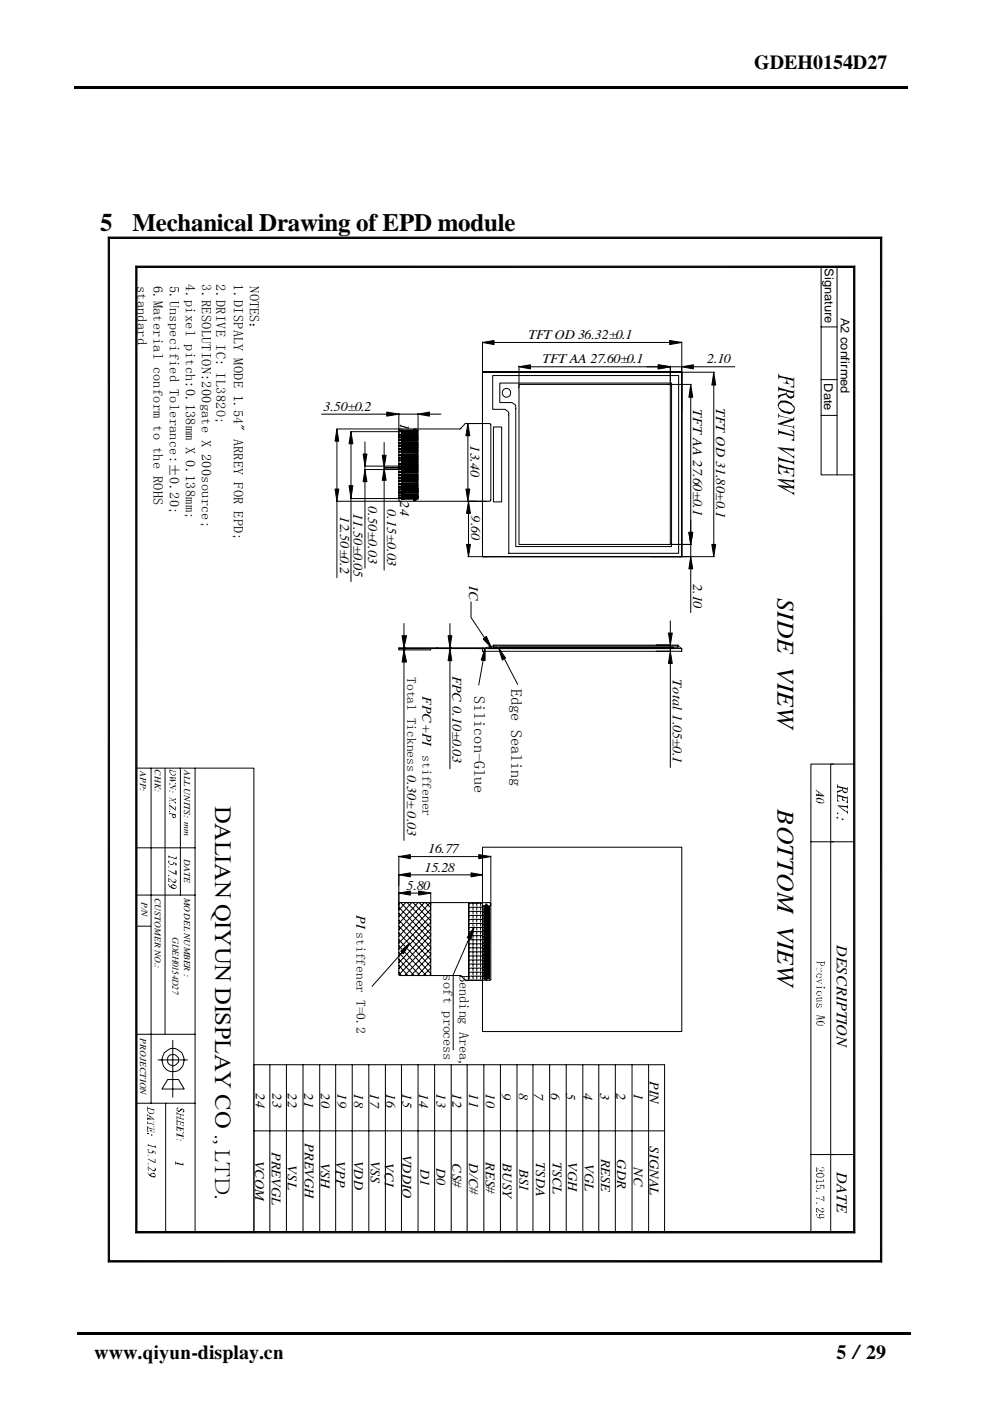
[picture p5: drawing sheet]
<svg xmlns="http://www.w3.org/2000/svg" width="210mm" height="297mm" viewBox="0 0 210 297" stroke-linecap="round" stroke-linejoin="round" font-family="sans-serif">
<path d="M23 50.4h164M28.8 56.6h152.5M186.9 50.3v217.3M23 267.4h164M28.8 261.3h152.5" fill="none" stroke="#000" stroke-width=".29"/>
<g fill="none" stroke="#000" stroke-width=".21">
<path d="M23 50.3h164l-.3 .3h-163.5zM23 50.3l.2 .3v216.7l-.2 .3zM28.8 56.4l.3 .3v204.4l-.3 .3zM28.8 56.4h152.5l-.2 .3h-152zM174.2 56.6h7v44.1h-7zM177.5 56.6v44.1M181.3 56.4v205l-.2-.3v-204.4zM187 50.3v217.3l-.3-.3v-216.7zM102.3 72.5v14.6M102.3 78.9h42.3v39.1h-42.3zM102.3 78.9h49.2M102.3 72.6l2.5-.4v.9z"/>
<path d="M104.5 79.6h39.4v37.7h-36v-29.4a1.28 1.28 0 0 0-.9-1.1h-2.5zM104.8 72.6h37.2M110.1 77.6v4.5M110.1 77.8l2.4-.5v.9zM112.5 77.8h27.1M139.6 77.3l2.6 .5-2.6 .4zM142 72.2l2.6 .4-2.6 .5zM142.2 77.6v4M142.2 77.8h2.4M144.6 72.5v14.6M144.6 77.8l2.5-.5v.9zM147.1 77.8h8.8"/>
<path d="M151.4 78.9l.4 2.7h-.8zM174.2 69.3h3.3M68.2 87.8h13.8M71.5 90.9h13.6M71.5 93.5v10.2M71.5 90.9l.4 2.6h-.8zM74.3 91.5h10.2M74.4 94.1v8.9M74.4 91.5l.4 2.6h-.8zM77 96.3h.8l-.4 2.5zM77.4 93.7v2.6M77.4 99.6l.4 2.5h-.8z"/>
<path d="M81.1 96.5h.8l-.4 2.6zM81.5 93.8v2.7M81.5 99.3l.4 2.5h-.8zM82 87.4l2.6 .4-2.6 .4zM84.5 98.8h-7.1v.8h7.1M84.6 91.4h.5l-.5 .1zM84.6 91.5l.5-.1v.1zM84.6 92.1h.5l-.5 .1zM84.6 92.2l.5-.1v.1zM84.6 92.7h.5l-.5 .1zM84.6 92.8l.5-.1v.1zM84.6 93.2h.5l-.5 .2z"/>
<path d="M84.6 93.4l.5-.2v.2zM84.6 93.8h.5l-.5 .3zM84.6 94.1l.5-.3v.3zM84.6 94.5h.5l-.5 .2zM84.6 94.7l.5-.2v.2zM84.6 95.1h.5l-.5 .1zM84.6 95.2l.5-.1v.1zM84.6 95.7h.5l-.5 .1zM84.6 95.8l.5-.1v.1zM84.6 96.4h.5l-.5 .1zM84.6 96.5l.5-.1v.1zM84.6 97h.5l-.5 .1z"/>
<path d="M84.6 97.1l.5-.1v.1zM84.6 97.5h.5l-.5 .2zM84.6 97.7l.5-.2v.2zM84.6 98.2h.5l-.5 .2zM84.6 98.4l.5-.2v.2zM84.6 98.8h.5l-.5 .2zM84.6 99l.5-.2v.2zM84.6 99.4h.5l-.5 .2zM84.6 99.6l.5-.2v.2zM84.6 100h.5l-.5 .1zM84.6 90.9h13l1.1-1.1h5.3l.1 .3v15.9l-.1 .3h-19.3l-.1-.2zM84.6 91.5h.5"/>
<path d="M84.6 91.4h.5M84.6 92.2h.5M84.6 92.1h.5M84.6 92.8h.5M84.6 92.7h.5M84.6 93.4h.5M84.6 93.2h.5M84.6 93.8h4.1M84.6 94.1h.5M84.6 94.7h.5M84.6 94.5h.5M84.6 95.2h.5"/>
<path d="M84.6 95.1h.5M84.6 95.8h.5M84.6 95.7h.5M84.6 96.5h.5M84.6 96.4h.5M84.6 97.1h.5M84.6 97h.5M84.6 97.7h.5M84.6 97.5h.5M84.6 98.4h.5M84.6 98.2h.5M84.6 99h.5"/>
<path d="M84.6 98.8h.5M84.6 99.6h.5M84.6 99.4h.5M84.6 100h.5M84.6 87.7v4.7M84.6 87.8h4.1M85 99.1h-3.5v.2h3.5M85.1 91.7h3.6M85.1 91.2h2.6M85.1 92.4h3.6M85.1 91.9h3.6M85.1 93h3.6"/>
<path d="M85.1 92.5h3.6M85.1 93.5h3.6M85.1 93.1h3.6M85.1 94.2h3.6M85.1 94.8h3.6M85.1 94.4h3.6M85.1 95.4h3.6M85.1 95h3.6M85.1 96h3.6M85.1 95.5h3.6M85.1 96.7h3.6M85.1 96.3h3.6"/>
<path d="M85.1 97.3h3.6M85.1 96.8h3.6M85.1 97.8h3.6M85.1 97.4h3.6M85.1 98.5h3.6M85.1 98.1h3.6M85.1 99.1h3.6M85.1 98.7h3.6M85.1 99.7h3.6M85.1 99.3h3.6M85.1 99.8h3.6M85.1 91.9h3.6l-3.6 .5z"/>
<path d="M85.1 92.4l3.6-.5v.5zM85.1 92.5h3.6l-3.6 .5zM85.1 93l3.6-.5v.5zM85.1 93.1h3.6l-3.6 .4zM85.1 93.5l3.6-.4v.4zM85.1 93.8h3.6l-3.6 .4zM85.1 94.2l3.6-.4v.4zM85.1 94.4h3.6l-3.6 .4zM85.1 94.8l3.6-.4v.4zM85.1 95h3.6l-3.6 .4zM85.1 95.4l3.6-.4v.4zM85.1 95.5h3.6l-3.6 .5z"/>
<path d="M85.1 96l3.6-.5v.5zM85.1 96.3h3.6l-3.6 .4zM85.1 96.7l3.6-.4v.4zM85.1 96.8h3.6l-3.6 .5zM85.1 97.3l3.6-.5v.5zM85.1 97.4h3.6l-3.6 .4zM85.1 97.8l3.6-.4v.4zM85.1 98.1h3.6l-3.6 .4zM85.1 98.5l3.6-.4v.4zM85.1 98.7h3.6l-3.6 .4zM85.1 99.1l3.6-.4v.4zM85.1 99.3h3.6l-3.6 .4z"/>
<path d="M85.1 99.7l3.6-.4v.4zM85.1 99.8h3.6l-3.6 .5zM85.1 91.2h2.6l-2.6 .5zM85.1 91.7l2.6-.5v.5zM87.7 90.9h.5l-.5 .8zM88.2 90.9v.8h-.5zM88.2 91.2h.5l-.5 .5zM88.2 91.7l.5-.5v.5zM88.7 87.8l2.4-.4v.8zM88.7 87.7v3.5M91.1 87.8h2.4M99.1 89.8h2.2"/>
<path d="M99.2 89.8l.4 2.6h-.8zM99.2 92.4v11.3M104.7 90.5h1.7v15.9h-1.7zM106 81.2h36.4v34.7h-33v-29.8l-.1-.3-.7-.4h-2.6zM110.1 81.5h32.1v33.9h-32.1zM141.8 81.5h4.8M146.5 84.2v28.7M146.5 81.5l.4 2.7h-.8zM151.4 81.6v33.8M174.2 80.5h3.3M174.2 88.1h3.3M71.1 103.7h.8l-.4 2.6z"/>
<path d="M74 103h.8l-.4 2.7zM74.3 105.7h10.2M74.4 105.7v17.6M77.4 102.1v18.4M81.5 101.8v19.1M84.6 100.1l.5-.1v.1zM84.6 100.7h.5l-.5 .1zM84.6 100.8l.5-.1v.1zM84.6 101.3h.5l-.5 .1zM84.6 101.4l.5-.1v.1zM84.6 101.8h.5l-.5 .2zM84.6 102l.5-.2v.2z"/>
<path d="M84.6 102.6h.5l-.5 .1zM84.6 102.7l.5-.1v.1zM84.6 103.1h.5l-.5 .2zM84.6 103.3l.5-.2v.2zM84.6 103.7h.5l-.5 .1zM84.6 103.8l.5-.1v.1zM84.6 104.3h.5l-.5 .3zM84.6 104.6l.5-.3v.3zM84.6 105h.5l-.5 .1zM84.6 105.1l.5-.1v.1zM84.6 105.6h.5l-.5 .1zM84.6 105.7l.5-.1v.1z"/>
<path d="M84.6 100.1h.5M84.6 100.8h.5M84.6 100.7h.5M84.6 101.4h.5M84.6 101.3h.5M84.6 102h.5M84.6 101.8h.5M84.6 102.7h.5M84.6 102.6h.5M84.6 103.3h.5M84.6 103.1h.5M84.6 103.8h.5"/>
<path d="M84.6 103.7h.5M84.6 104.3h.5M84.6 105.1h.5M84.6 105h.5M84.6 105.7h.5M84.6 105.6h.5M85.1 100.3h3.6M85.1 101h3.6M85.1 100.5h3.6M85.1 101.5h3.6M85.1 101.1h3.6M85.1 102.1h3.6"/>
<path d="M85.1 101.7h3.6M85.1 102.8h3.6M85.1 102.4h3.6M85.1 103.4h3.6M85.1 103h3.6M85.1 103.6h3.6v.4h-3.6M85.1 104.1h3.6v.5h-4.1M85.1 104.8h3.6v.5h-3.6M85.1 105.4h3.6v.4M85.1 106.3h-13.6v16.2M85.1 100.3l3.6-.5v.5zM85.1 100.5h3.6l-3.6 .5z"/>
<path d="M85.1 101l3.6-.5v.5zM85.1 101.1h3.6l-3.6 .4zM85.1 101.5l3.6-.4v.4zM85.1 101.7h3.6l-3.6 .4zM85.1 102.1l3.6-.4v.4zM85.1 102.4h3.6l-3.6 .4zM85.1 102.8l3.6-.4v.4zM85.1 103h3.6l-3.6 .4zM85.1 103.4l3.6-.4v.4zM85.1 103.6h3.6l-3.6 .4zM85.1 104l3.6-.4v.4zM85.1 104.1h3.6l-3.6 .5z"/>
<path d="M85.1 104.6l3.6-.5v.5zM85.1 104.8h3.6l-3.6 .5zM85.1 105.3l3.6-.5v.5zM85.1 105.4h2.6l-2.6 .4zM85.1 105.8l2.6-.4v.4zM87.7 105.4h.5l-.5 .7zM88.2 105.4v.7h-.5zM88.2 105.4h.5l-.5 .4zM88.7 105.4v.4h-.5zM98.8 103.7h.8l-.4 2.6zM99 115.4h.8l-.4 2.6zM99.2 118h4.4"/>
<path d="M99.4 106.3l.4 2.5h-.8zM99.4 108.8v6.6M103 106.3h-3.9M138.1 118h13.4M141.8 115.4h4.8M146.1 112.9h.8l-.4 2.5zM146.5 115.4v2.6M146.5 118l.4 2.6h-.8zM151 115.4h.8l-.4 2.6zM84.6 137.5h6.8v.3h-6.8zM85.3 134.8h.9l-.5 2.6zM85.7 137.4v.4h.1"/>
<path d="M85.7 132.2v2.6M85.7 137.8l.5 2.6h-.9zM92.7 137.4v.1M95 134.8h.8l-.4 2.6zM95.4 132.2v2.6M95.4 137.4v.1M95.4 137.5l.4 2.6h-.8zM99.9 127.6v3.3l2.9 4.3M102.3 137.5l2.4-.6h39.1l.8 .6v.6h-42.3zM102.5 137.5v-.1h-17.9v.1h60M102.5 139.9l-1 5.3M102.5 135.5l.7-.6 1 2.5z"/>
<path d="M102.9 137.4v2.7l-.8-.2zM103.7 137.2h1.8v.3h-1.8zM104.7 136.8h39.1v.4h-39.1zM105.7 137.4l1.5 2.1-.7 .4zM106 137.2v.3M107 139.7l2.8 5.4M141.8 134.2h.8l-.4 2.6zM142.2 131.6v2.6M142.2 136.8v1.3M142.2 138.1l.4 2.6h-.8zM142.7 137.2v.3M146.5 120.6v9.3"/>
<path d="M85.7 140.4v37.8M95.4 140.1v22.9M142.2 140.7v22M28.9 162.9h25v98.4h-25zM28.9 179.8h12.5M32 162.9v71M35 162.9v56.4M38.3 162.9v26.9M41.4 162.9v98.4M102.3 179.6h42.3v39.1h-42.3zM172 178.5h9.2M176.9 162h-4.9v99.3"/>
<path d="M181.2 162h-5v99.3M28.9 189.8h12.5M28.9 196.4h3.1M84.6 189.4l2.4-.5v.9zM84.6 181.6l2.4-.4v.9zM84.6 185.5l2.4-.4v.8zM84.6 181.5v25.2l.1 .1h13l1 1h5.3l.1-.1v-26.2M84.6 192.4l6.8 7M84.6 193.6l6.8 7.2M84.6 195.1l6.8 7.2M84.6 196.4l6.8 7.1M84.6 197.8l6.8 7.2"/>
<path d="M84.6 199.2l6.8 7.2M84.7 191.4l-.1 .3zM84.7 191.4h19.1l.3 .3M85 191.4l6.4 6.7M86.1 191.4l-1.5 1.5M86.4 191.4l5 5.3M87 189.4h1.8M87 181.6h14.5M87 185.5h12.9M87.3 191.4l-2.7 3M87.6 191.4l3.8 3.8M88.7 191.4l-4.1 4.4"/>
<path d="M88.8 188.9l2.6 .5-2.6 .4zM88.9 191.4l2.5 2.5M90 191.4l-5.4 5.7M90.3 191.4l1.1 1.1M91.2 191.4l-6.6 7.1M91.4 192.8l-6.8 7.2M91.4 194.2l-6.8 7M91.4 195.5l-6.8 7.2M91.4 196.9l-6.8 7.2M91.4 198.2l-6.8 7.2M91.4 199.7l-6.8 7M91.4 189.2v17.6"/>
<path d="M99.4 191.4v16.4M99.9 185.1l2.4 .4-2.4 .4zM100.2 198.4h-.7v.6l-3.4 7.7v15.9M100.2 191.5h-.7v.6M100.2 192.4h-.7v.5M100.2 193.2h-.7v.6M100.2 194.1h-.7v.6M100.2 194.9h-.7v.6M100.2 195.8h-.7v.6M100.2 196.7h-.7v.5M100.2 197.5h-.7v.6M100.2 199.2h-.7v.6"/>
<path d="M100.6 196.5l-.7 2.6-.8-.3zM101 191.5h-.7v.6M101 192.4h-.7v.5M101 193.2h-.7v.6M101 194.1h-.7v.6M101 194.9h-.7v.6M101 195.8h-.7v.6M101 196.7h-.7v.5M101 197.5h-.7v.6M101 198.4h-.7v.6M101 199.2h-.7v.6M101.5 181.2l2.6 .4-2.6 .5z"/>
<path d="M101.8 191.5h-.7v.6M101.8 192.4h-.7v.5M101.8 193.2h-.7v.6M101.8 194.1h-.7v.6M101.8 194.9h-.7v.6M101.8 195.8h-.7v.6M101.8 196.7h-.7v.5M101.8 197.5h-.7v.6M101.8 198.4h-.7v.6M101.8 199.2h-.7v.6M102.3 191.5h-.4v.6M102.3 192.4h-.4v.5"/>
<path d="M102.3 193.2h-.4v.6M102.3 194.1h-.4v.6M102.3 194.9h-.4v.6M102.3 195.8h-.4v.6M102.3 196.7h-.4v.5M102.3 197.5h-.4v.6M102.3 198.4h-.4v.6M102.3 199.2h-.4v.6M102.3 185.4v2.2M102.6 192.2h1.2v.2h-1.2zM102.6 192.5h1.2zM102.6 192.7h1.2v.1h-1.2z"/>
<path d="M102.6 192.8h1.2v.1h-1.2zM102.6 193.1h1.2zM102.6 193.2h1.2v.2h-1.2zM102.6 193.4h1.2v.1h-1.2zM102.6 193.5h1.2v.1h-1.2zM102.6 193.8h1.2zM102.6 193.9h1.2v.2h-1.2zM102.6 194.1h1.2v.1h-1.2zM102.6 194.4h1.2zM102.6 194.5h1.2v.2h-1.2zM102.6 194.7h1.2v.1h-1.2zM102.6 194.8h1.2v.1h-1.2z"/>
<path d="M102.6 195.1h1.2zM102.6 195.2h1.2v.2h-1.2zM102.6 195.4h1.2v.1h-1.2zM102.6 195.7h1.2zM102.6 195.8h1.2v.1h-1.2zM102.6 195.9h1.2v.2h-1.2zM102.6 196.1h1.2v.1h-1.2zM102.6 196.4h1.2zM102.6 196.5h1.2v.2h-1.2zM102.6 196.7h1.2v.1h-1.2zM102.6 196.9h1.2zM102.6 197.1h1.2v.1h-1.2z"/>
<path d="M102.6 197.2h1.2v.2h-1.2zM102.6 197.4h1.2v.1h-1.2zM102.6 197.7h1.2zM102.6 197.8h1.2v.1h-1.2zM102.6 197.9h1.2v.2h-1.2zM102.6 198.2h1.2zM102.6 198.4h1.2v.1h-1.2zM102.6 198.5h1.2v.2h-1.2zM102.6 198.7h1.2v.1h-1.2zM102.6 199h1.2zM102.6 199.1h1.2v.1h-1.2zM102.6 199.2h1.2v.2h-1.2z"/>
<path d="M102.6 199.5h1.2zM102.6 199.7h1.2v.1h-1.2zM102.6 199.8h1.2v.2h-1.2zM102.6 200h1.2v.1h-1.2zM102.6 192.1h.4M103 191.7h.3v.4h.5v.1h-1.2v-.1h.4zM28.9 219.3h12.5M84.6 200.5l5.8 6.3M84.6 202l4.5 4.8M84.6 203.4l3.2 3.4M84.6 204.7l1.9 2.1M84.6 206.1l.5 .7"/>
<path d="M85 201.7l1.9-1.7-1.4 2.3zM85.3 202l-6.4 7.1M91.4 201.1l-5.6 5.7M91.4 202.4l-4.2 4.4M91.4 203.8l-2.9 3M91.4 205.3l-1.6 1.5M91.4 206.5l-.3 .3M100.2 200.1h-.7v.6M100.2 200.9h-.7v.6M100.2 201.8h-.7v.6M100.2 202.7h-.7v.5M100.2 203.5h-.7v.6"/>
<path d="M100.2 204.4h-.7v.6M100.2 205.3h-.7v.5M100.2 206.1h-.7v.6M100.2 207h-.7v.5M101 200.1h-.7v.6M101 200.9h-.7v.6M101 201.8h-.7v.6M101 202.7h-.7v.5M101 203.5h-.7v.6M101 204.4h-.7v.6M101 205.3h-.7v.5M101 206.1h-.7v.6"/>
<path d="M101 207h-.7v.5M101.8 200.1h-.7v.6M101.8 200.9h-.7v.6M101.8 201.8h-.7v.6M101.8 202.7h-.7v.5M101.8 203.5h-.7v.6M101.8 204.4h-.7v.6M101.8 205.3h-.7v.5M101.8 206.1h-.7v.6M101.8 207h-.7v.5M102.3 200.1h-.4v.6M102.3 200.9h-.4v.6"/>
<path d="M102.3 201.8h-.4v.6M102.3 202.7h-.4v.5M102.3 203.5h-.4v.6M102.3 204.4h-.4v.6M102.3 205.3h-.4v.5M102.3 206.1h-.4v.6M102.3 207h-.4v.5M102.6 200.2h1.2zM102.6 200.4h1.2v.1h-1.2zM102.6 200.5h1.2v.2h-1.2zM102.6 200.8h1.2zM102.6 200.9h1.2v.2h-1.2z"/>
<path d="M102.6 201.1h1.2v.1h-1.2zM102.6 201.2h1.2v.2h-1.2zM102.6 201.5h1.2v.2h-1.2zM102.6 201.7h1.2v.1h-1.2zM102.6 201.8h1.2v.2h-1.2zM102.6 202.1h1.2zM102.6 202.3h1.2v.1h-1.2zM102.6 202.4h1.2v.1h-1.2zM102.6 202.5h1.2v.2h-1.2zM102.6 202.8h1.2v.2h-1.2zM102.6 203h1.2v.1h-1.2zM102.6 203.1h1.2v.1h-1.2z"/>
<path d="M102.6 203.4h1.2zM102.6 203.5h1.2v.2h-1.2zM102.6 203.7h1.2v.1h-1.2zM102.6 203.8h1.2v.2h-1.2zM102.6 204.1h1.2v.1h-1.2zM102.6 204.2h1.2v.2h-1.2zM102.6 204.4h1.2v.1h-1.2zM102.6 204.7h1.2zM102.6 204.8h1.2v.2h-1.2zM102.6 205h1.2v.1h-1.2zM102.6 205.1h1.2v.2h-1.2zM102.6 205.4h1.2v.1h-1.2z"/>
<path d="M102.6 205.5h1.2v.2h-1.2zM102.6 205.7h1.2v.1h-1.2zM102.6 206h1.2zM102.6 206.1h1.2v.2h-1.2zM102.6 206.3h1.2v.1h-1.2zM102.6 206.4h1.2v.1h-1.2zM102.6 206.7h1.2v.1h-1.2zM102.6 206.8h1.2v.2h-1.2zM102.6 207h1.2v.1h-1.2zM102.6 207.3h1.2zM102.6 207.4h1.2v.1h-.5v.3h-.3v-.3h-.4zM102.6 207.5h.4"/>
<path d="M28.9 233.9h12.5M33.5 224.7h6.3M34.9 223.2a3 3 0 0 1 2.3-.9 2.5 2.5 0 0 1 1.8 2.9 2.5 2.5 0 0 1-2.8 2 2.55 2.55 0 0 1-1.3-4zM35.1 233.9v27.4M35.6 228.9h2.3l1.2 2h-4.8zM36 223.7a1.34 1.34 0 0 1 1.9 .6v.9l-.3 .3a1.19 1.19 0 0 1-1.6 .2l-.4-.5v-.9zM36.6 220.6v12M53.9 239.8h87.1M57.2 225.7v35.6M60.8 225.7v35.6M64.3 225.7v35.6M67.8 225.7v35.6"/>
<path d="M71.2 225.7v35.6M74.7 225.7v35.6M78.2 225.7v35.6M81.7 225.7v35.6M85.1 225.7v35.6M88.7 225.7v35.6M92.2 225.7v35.6M95.7 225.7v35.6M99.1 225.7v35.6M102.6 225.7v35.6M106.1 225.7v35.6M109.7 225.7v35.6"/>
<path d="M113 225.7v35.6M116.6 225.7v35.6M120.1 225.7v35.6M123.6 225.7v35.6M127 225.7v35.6M130.5 225.7v35.6M134.1 225.7v35.6M137.6 225.7v35.6M181.2 244.8h-9.2M23.2 267.3h163.5l.3 .3h-164zM29.1 261.1h152l.2 .3h-152.5zM53.9 261.3v-35.6h87.1v35.6"/>
<circle cx="107.4" cy="83.3" r=".92"/>
</g>
<path d="M23.1 50.3v217.3M28.9 56.4v205M181.2 56.4v205" fill="none" stroke="#000" stroke-width=".27"/>
<g fill="#000">
<path d="M102.3 72.6l2.5-.4v.9zM110.1 77.8l2.4-.5v.9zM139.6 77.3l2.6 .5-2.6 .4zM142 72.2l2.6 .4-2.6 .5zM144.6 77.8l2.5-.5v.9zM71.5 90.9l.4 2.6h-.8zM74.4 91.5l.4 2.6h-.8zM77 96.3h.8l-.4 2.5zM81.1 96.5h.8l-.4 2.6zM82 87.4l2.6 .4-2.6 .4zM84.6 91.4h.5l-.5 .1zM84.6 91.5l.5-.1v.1z"/>
<path d="M84.6 92.1h.5l-.5 .1zM84.6 92.2l.5-.1v.1zM84.6 92.7h.5l-.5 .1zM84.6 92.8l.5-.1v.1zM84.6 93.2h.5l-.5 .2zM84.6 93.4l.5-.2v.2zM84.6 93.8h.5l-.5 .3zM84.6 94.1l.5-.3v.3zM84.6 94.5h.5l-.5 .2zM84.6 94.7l.5-.2v.2zM84.6 95.1h.5l-.5 .1zM84.6 95.2l.5-.1v.1z"/>
<path d="M84.6 95.7h.5l-.5 .1zM84.6 95.8l.5-.1v.1zM84.6 96.4h.5l-.5 .1zM84.6 96.5l.5-.1v.1zM84.6 97h.5l-.5 .1zM84.6 97.1l.5-.1v.1zM84.6 97.5h.5l-.5 .2zM84.6 97.7l.5-.2v.2zM84.6 98.2h.5l-.5 .2zM84.6 98.4l.5-.2v.2zM84.6 98.8h.5l-.5 .2zM84.6 99l.5-.2v.2z"/>
<path d="M84.6 99.4h.5l-.5 .2zM84.6 99.6l.5-.2v.2zM84.6 100h.5l-.5 .1zM84.6 100.1l.5-.1v.1zM87.7 90.9h.5l-.5 .8zM88.2 90.9v.8h-.5zM88.2 91.2h.5l-.5 .5zM88.2 91.7l.5-.5v.5zM88.7 87.8l2.4-.4v.8zM99.2 89.8l.4 2.6h-.8zM146.5 81.5l.4 2.7h-.8zM151.4 78.9l.4 2.7h-.8z"/>
<path d="M71.1 103.7h.8l-.4 2.6zM74 103h.8l-.4 2.7zM77.4 99.6l.4 2.5h-.8zM81.5 99.3l.4 2.5h-.8zM84.6 100.7h.5l-.5 .1zM84.6 100.8l.5-.1v.1zM84.6 101.3h.5l-.5 .1zM84.6 101.4l.5-.1v.1zM84.6 101.8h.5l-.5 .2zM84.6 102l.5-.2v.2zM84.6 102.6h.5l-.5 .1zM84.6 102.7l.5-.1v.1z"/>
<path d="M84.6 103.1h.5l-.5 .2zM84.6 103.3l.5-.2v.2zM84.6 103.7h.5l-.5 .1zM84.6 103.8l.5-.1v.1zM84.6 104.3h.5l-.5 .3zM84.6 104.6l.5-.3v.3zM84.6 105h.5l-.5 .1zM84.6 105.1l.5-.1v.1zM84.6 105.6h.5l-.5 .1zM84.6 105.7l.5-.1v.1zM87.7 105.4h.5l-.5 .7zM88.2 105.4v.7h-.5z"/>
<path d="M88.2 105.4h.5l-.5 .4zM88.7 105.4v.4h-.5zM98.8 103.7h.8l-.4 2.6zM99.4 106.3l.4 2.5h-.8zM99 115.4h.8l-.4 2.6zM146.1 112.9h.8l-.4 2.5zM151 115.4h.8l-.4 2.6zM85.3 134.8h.9l-.5 2.6zM95 134.8h.8l-.4 2.6zM102.9 137.4v2.7l-.8-.2zM102.5 135.5l.7-.6 1 2.5zM105.7 137.4l1.5 2.1-.7 .4z"/>
<path d="M141.8 134.2h.8l-.4 2.6zM146.5 118l.4 2.6h-.8zM85.7 137.8l.5 2.6h-.9zM95.4 137.5l.4 2.6h-.8zM142.2 138.1l.4 2.6h-.8zM36.5 172.9l.1-.2v.5zM36 170.6l1.2 1 .1 .3-1.3-1zM36.4 187.6v.5l-.2-.2zM35.7 184.5l1.5 .7 .1 .3-1.6-.9zM84.6 189.4l2.4-.5v.9zM84.6 181.6l2.4-.4v.9zM84.6 185.5l2.4-.4v.8z"/>
<path d="M88.8 188.9l2.6 .5-2.6 .4zM100.6 196.5l-.7 2.6-.8-.3zM99.9 185.1l2.4 .4-2.4 .4zM101.5 181.2l2.6 .4-2.6 .5zM85 201.7l1.9-1.7-1.4 2.3zM174.3 213.1v.5h-.3zM32.7 238.6v.5l-.3-.2h.3zM37.6 234.9v.3l-.1-.1zM31.9 248.9l.1-.1v.4zM32.8 242.9h.2zM31.4 245.6l1.4 .8 .2 .2-1.6-.8zM32.7 247.5l.3 .2-.2 .1z"/>
<path d="M37.5 241.5h.2l-.1 .1zM38.8 246.6v.2zM38.5 241.4h.4v-.2v.3z"/>
<path d="M165.1 83.8l1.6-.4 .1-.5v.7a2.44 2.44 0 0 0-1.7 .9z" fill-rule="evenodd"/>
<path d="M166.2 81.1l.2 .1 .3-.1 .3-.7 .1 .8 .4 .1v.2l-1.3-.3z" fill-rule="evenodd"/>
<path d="M165.1 87.7h.1l.2 .4 .4 .1 2.4 .6-2.8-.6-.2 .4-.1-.1z" fill-rule="evenodd"/>
<path d="M165.1 79.2h.1l.2 .4 .4 .2 2.4 .6 .1-.2v1.1v-.5l-1.3-.4-.2 .4v-.4l-1-.3h-.6v.3h-.1z" fill-rule="evenodd"/>
<path d="M165.1 81.9l.7 .4 2 .6h.5v.6v-.1l-1.3-.3-.2 .1v.7v-1l-1.4-.3-.2 .5-.1-.2z" fill-rule="evenodd"/>
<path d="M165.1 90.9h.1v.5l3.1 .8v.3l-2.9-.7-.2 .4h-.1z" fill-rule="evenodd"/>
<path d="M165.2 98.4l1.5 .6 1.6 .3v.8v-.4l-1.3-.3-.2 .3v-.3l-1.4-.4-.2 .3z" fill-rule="evenodd"/>
<path d="M168.5 79.9v2.3l-.8-.1v-.2h.5l.1-.3v-1.4z" fill-rule="evenodd"/>
<path d="M166.8 83.2a.91 .91 0 0 0 1.4 .7l.3-1.3v1.5l-.6 .4a1.1 1.1 0 0 1-1.1-.6z" fill-rule="evenodd"/>
<path d="M165.2 85.9v.5a2.92 2.92 0 0 0 3 .8l.3-.5v.5l-.4 .5-.6 .1a2.82 2.82 0 0 1-2.4-1.4z" fill-rule="evenodd"/>
<path d="M164.9 89.8l3.3-1 .3-.6v.9l-2.7 .9z" fill-rule="evenodd"/>
<path d="M164.9 89.8l3.3 .7 .3-.4v1l-.3-.4-3.3-.7z" fill-rule="evenodd"/>
<path d="M167.7 91.1l.8 .3v2.1l-.2-1.4a.99 .99 0 0 0-.6-.9z" fill-rule="evenodd"/>
<path d="M167.7 93.2l.5-.1 .1-.3 .2 .7z" fill-rule="evenodd"/>
<path d="M164.9 94.8l3.4 .3 .2-.4v1.3l-.3-.5-2.3-.3z" fill-rule="evenodd"/>
<path d="M164.9 94.8l1 .4 2.2 1.5h.2l.2-.3v1l-.8-.9-2.8-1.5z" fill-rule="evenodd"/>
<path d="M165.1 96.7l.3 .4 2.4 .7h.5l.2-.3v1.2l-.3-.5-2.8-.7-.2 .5h-.1z" fill-rule="evenodd"/>
<path d="M165.2 85.4l.4-.5a2.37 2.37 0 0 1 3 1.9l-.1 .4a1.89 1.89 0 0 0-1.9-1.8h-1l-.4 .4-.1 .6-.2-.5z" fill-rule="evenodd"/>
<path d="M165.1 98.2h.1v.5a1.98 1.98 0 0 0 .8 2l-.9-.3z" fill-rule="evenodd"/>
<path d="M166.2 100h.5l.3-.6 .1 .7 .4 .2v.1l-1.3-.3z" fill-rule="evenodd"/>
<path d="M164.9 101.5l3.2 1.6h-.4l-2.8-1.4z" fill-rule="evenodd"/>
<path d="M168.5 99v2.1l-.8-.3h.4l.2-.3v-1.2z" fill-rule="evenodd"/>
<path d="M164.9 102.8l1.1 .5 1.7 1 .4 .1 .4-.1v.8l-.7-.7-2.9-1.4z" fill-rule="evenodd"/>
<path d="M164.9 102.8l3.2 .3 .4-.4v1.3l-.2-.4-1.7-.2z" fill-rule="evenodd"/>
<path d="M164.9 101.5l2.9 .3 .7-.3v1.1l-.2-.3-.5-.2-1.8-.1z" fill-rule="evenodd"/>
<path d="M36 170.2l.1 .2h-.1z" fill-rule="evenodd"/>
<path d="M36 170.6v.8l.2 .3-.2-.1z" fill-rule="evenodd"/>
<path d="M36 168.9l.6 .7-.5-.4-.1 .1z" fill-rule="evenodd"/>
<path d="M36 164.7l1.2 .7-1.2-.5z" fill-rule="evenodd"/>
<path d="M36 166h.1v.3l1.1 .3-1-.3-.2 .1z" fill-rule="evenodd"/>
<path d="M36 172.2l.2 .3 .8 .1 .2 .1v-.1v.4v-.1l-.6-.2v.5v-.5l-.4-.1h-.2v.1z" fill-rule="evenodd"/>
<path d="M36 163.1h.1v.7l.1 .2a.65 .65 0 0 0 1 .1l.1-.2-.1 .5-1-.1-.2-.6z" fill-rule="evenodd"/>
<path d="M36.1 163.1v.2l.9 .3h.3v-.2v.7v-.4l-1.1-.3-.1 .2z" fill-rule="evenodd"/>
<path d="M36 165.3l1 .7h.3v.3l-1.3-.9z" fill-rule="evenodd"/>
<path d="M36 165.3l1 .1h.3v-.1v.6v-.3h-.9z" fill-rule="evenodd"/>
<path d="M36 164.7l1 .2h.3v-.2v.6l-.3-.3h-.6z" fill-rule="evenodd"/>
<path d="M36 167l1.2-.4 .1-.3v.4z" fill-rule="evenodd"/>
<path d="M36 167h.4l.6 .3h.3v-.2v.5l-.3-.3z" fill-rule="evenodd"/>
<path d="M36.6 169.7l.7 .3v.4z" fill-rule="evenodd"/>
<path d="M36 169.6v.1h.2l1.1-.4v.4v-.1l-1.1 .1-.2 .3z" fill-rule="evenodd"/>
<path d="M37 170.9l.3 .1v.9z" fill-rule="evenodd"/>
<path d="M36.6 172.9v.3l.4 .1 .2-.7h.1v.7l-.5 .2z" fill-rule="evenodd"/>
<path d="M173.1 167.3l.2 .4 1.5 1v.2l-1.1-.9-.1 .4v-.4l-.3-.3h-.2v.2z" fill-rule="evenodd"/>
<path d="M173.1 168.1l.1 .3h.4l.1-.4v.4l.7 .2 .4 .3-1.5-.2h-.2v.2z" fill-rule="evenodd"/>
<path d="M173.1 169.3a1.28 1.28 0 0 1 1.7 .6l-.2-.3-.6-.2h-.8l-.1 .3z" fill-rule="evenodd"/>
<path d="M173.1 169.6v.1l.5 .3 .6 .2h.4l.2-.3v.3l-.2 .1a1.66 1.66 0 0 1-1.5-.4z" fill-rule="evenodd"/>
<path d="M177.5 172.3h.3v.3h-.3z" fill-rule="evenodd"/>
<path d="M177.5 168.3h.2v1.3l.5 .4-.7-.1z" fill-rule="evenodd"/>
<path d="M177.5 167.7l1.1-.3v-.3v.5l-.9 .4v.1h-.2z" fill-rule="evenodd"/>
<path d="M178.8 169.2l.4 .7-.8-.3h.2z" fill-rule="evenodd"/>
<path d="M177.5 166.3l.4 .4 1.7 .4 .1-.1v.6v-.2l-.9-.3v.8l-.2-.8-.8-.2-.3 .2z" fill-rule="evenodd"/>
<path d="M177.7 168.4v.2l2 .4v.6v-.3l-.9-.1-.2 .1v-.3l-.7-.1h-.2v.1z" fill-rule="evenodd"/>
<path d="M178.8 167.3l.1 .4 .7 .2 .1-1h.1l-.1 1.1-.7 .1-.2-.2z" fill-rule="evenodd"/>
<path d="M179.7 168.9h.1v1.4l-.5-.1h.3z" fill-rule="evenodd"/>
<path d="M177.5 170.7l2.2 .2v-.3l.1 .1v.7l-.2-.2-1.5-.2z" fill-rule="evenodd"/>
<path d="M177.5 170.7l1.8 1.2 .3 .1 .2-.1v.7l-.2-.4-.4-.2z" fill-rule="evenodd"/>
<path d="M35.7 182.5h.3l-.2 .4h-.1z" fill-rule="evenodd"/>
<path d="M35.8 183.6l.2 .2-.3 .1z" fill-rule="evenodd"/>
<path d="M35.7 185.5l.3 .1-.2 .2h-.1z" fill-rule="evenodd"/>
<path d="M35.7 186.1l.1 .7 .3 .3-.4-.2z" fill-rule="evenodd"/>
<path d="M37 186.3l.3 .3z" fill-rule="evenodd"/>
<path d="M35.7 181.3a2.24 2.24 0 0 0 1.6 .6v-.1l.2 .4-1.4-.4-.4 .1z" fill-rule="evenodd"/>
<path d="M35.7 182.9l.4 .3h.5l.2-.4 .7 .3v.4h-.3l-.2-.6-.4 .4h-.5z" fill-rule="evenodd"/>
<path d="M37 184.5l.5 .1v.9h-.2l-.1-.3z" fill-rule="evenodd"/>
<path d="M35.7 186.1l.9 .8h.6l.1-.4 .2 .3-.3 .4h-.3l-1.1-.8z" fill-rule="evenodd"/>
<path d="M36.4 187.6a.72 .72 0 0 1 1.1 .3l-.2 .2-.1-.3-.6-.2-.2 .3z" fill-rule="evenodd"/>
<path d="M35.7 187.3l.3 .5 .4 .3v-.5v.5l.6 .3 .5-.5-.2 .5a1.24 1.24 0 0 1-1.5-.6z" fill-rule="evenodd"/>
<path d="M173.2 212.1h.1v.3h-.1z" fill-rule="evenodd"/>
<path d="M173.2 206.7v.3l.3 .3h-.3l-.1-.3z" fill-rule="evenodd"/>
<path d="M173.1 212.8l.4-.1-.3 .6v-.5z" fill-rule="evenodd"/>
<path d="M174 205.4l.3 .4z" fill-rule="evenodd"/>
<path d="M174.3 205.7v.4h-.1l-.2-.1h.3z" fill-rule="evenodd"/>
<path d="M173.7 206.4h.3l.3 .4z" fill-rule="evenodd"/>
<path d="M173.5 206.4h.2v.9l.5-.2 .1-.4-.1 .6-.5 .1v-.9h-.2l-.3 .5v-.3z" fill-rule="evenodd"/>
<path d="M173.1 208.1l1.1 .3 .1-.1v.4l-.1-.3z" fill-rule="evenodd"/>
<path d="M173.1 208.1l1.2-.4v-.2v.5l-.1-.2z" fill-rule="evenodd"/>
<path d="M173.2 210.4l.1 .6h.9l.1-.3v.1l-.4 .3h-.4l-.4-.4z" fill-rule="evenodd"/>
<path d="M173.3 210.3l.7-.2 .3 .7a.55 .55 0 0 0-.5-.5 .55 .55 0 0 0-.6 .4z" fill-rule="evenodd"/>
<path d="M173.2 213l.1 .6 .3-.2 .3-.6h.4v.6l-.1-.4h-.3l-.4 .7-.4-.4z" fill-rule="evenodd"/>
<path d="M173.2 205.1l.1 .3h.9l.1-.3 .1 .3h-.4v.1l-.1-.1h-.6l-.1 .4z" fill-rule="evenodd"/>
<path d="M173.2 209v.3h1.1v-.3l.1 .4h-1.1l-.1 .3z" fill-rule="evenodd"/>
<path d="M173.2 211.6h1l.1-.2 .1 .3h-1.1l-.1 .2z" fill-rule="evenodd"/>
<path d="M173.2 211.6l.1 .5h1v-.1v.3h.1h-1.1l-.2-.4z" fill-rule="evenodd"/>
<path d="M173.2 203.8v.2h1.6v-.2v.4v-.1h-.8v.4v-.4h-.8v.1z" fill-rule="evenodd"/>
<path d="M173.2 216.7v.3l.3 .3h1.2l.1-.2v-.1l-.2 .4h-1.1l-.4-.4z" fill-rule="evenodd"/>
<path d="M174 204.1l.3 .6h.4l.1-.2v-.7h.2l-.2 .9-.6 .1z" fill-rule="evenodd"/>
<path d="M174.7 209.3h.3v.3h-.3z" fill-rule="evenodd"/>
<path d="M173.2 215.1v.2l1.8 .3-.3 .1-.8-.3v.5v-.5h-.7z" fill-rule="evenodd"/>
<path d="M173.2 215.9v.1l.7-.1v-.5v.5l1.1-.3v.3l-1.8 .2v.2z" fill-rule="evenodd"/>
<path d="M173.3 216.6l.6-.2a1.02 1.02 0 0 1 1.1 .6l-.2 .1-.1-.4h-1.2l-.3 .3z" fill-rule="evenodd"/>
<path d="M31.8 239.6h.2v-.3l.3 .6-.5-.1z" fill-rule="evenodd"/>
<path d="M31.2 234.6h.2v.9a.71 .71 0 0 0 .6 .5 .71 .71 0 0 0 .7-.4v.3a.87 .87 0 0 1-1.5-.4z" fill-rule="evenodd"/>
<path d="M31.4 234.8l1 .4h.3v-.1v.8v-.4l-1.2-.4-.1 .1z" fill-rule="evenodd"/>
<path d="M31.2 237.8h.2v.3l1.3 .3v.1l-1.1-.3-.4 .2z" fill-rule="evenodd"/>
<path d="M32.4 237.8l.3 .1v1.2v-1z" fill-rule="evenodd"/>
<path d="M31.4 238.9l1.3 .4v.5v-.3l-.7-.2v.2v-.2l-.5-.1-.1 .1z" fill-rule="evenodd"/>
<path d="M31.2 236.2l1.6 1.1-.9-.5-.1 .4v-.4l-.3-.3-.3 .1z" fill-rule="evenodd"/>
<path d="M31.2 236.9l.6 .3 .1-.4v.4l.9 .1h-1.4l-.2 .2z" fill-rule="evenodd"/>
<path d="M37.5 237.3h.1a1.35 1.35 0 0 0 .3 1.3l-.4-.1z" fill-rule="evenodd"/>
<path d="M37.5 238.8h.1v.8l.3 .3-.4-.1z" fill-rule="evenodd"/>
<path d="M37.5 234.8l.5 .1-.4 .2z" fill-rule="evenodd"/>
<path d="M38.3 237.9l.2 .6-.5-.1 .3-.2z" fill-rule="evenodd"/>
<path d="M38.3 239.3l.2 .5-.5-.2z" fill-rule="evenodd"/>
<path d="M37.5 236.6h.1v.3l.7 .1v-.7v.7l.4 .2h.2v-.2v.6l-.2-.3-1-.3-.2 .2z" fill-rule="evenodd"/>
<path d="M37.5 235.8h.1v.2l1.1 .3h.2v-.1v.6v-.2l-.6-.3v.7v-.7l-.6-.1-.2 .1z" fill-rule="evenodd"/>
<path d="M37.6 237.5v.1l1.3 .3v.5v-.2l-.6-.3v.2v-.2l-.6-.1-.1 .1z" fill-rule="evenodd"/>
<path d="M38.9 237.8v1h-.2l.2-.3z" fill-rule="evenodd"/>
<path d="M37.6 238.8v.1l1.3 .3v.4v-.1l-.6-.2v.2v-.2l-.7-.2v.1z" fill-rule="evenodd"/>
<path d="M37.5 235.1l.1 .4h.5l.3-.4h.4l.3 .2-.2 .5v-.5l-.2-.1-.6 .6a.67 .67 0 0 1-.6-.7z" fill-rule="evenodd"/>
<path d="M38.5 235.8h.3l.1-.3v.4h.2z" fill-rule="evenodd"/>
<path d="M31.2 240.3h.3v.2h-.3z" fill-rule="evenodd"/>
<path d="M31.5 244.8v.3h-.1z" fill-rule="evenodd"/>
<path d="M31.4 246.6h.1v.3h-.1z" fill-rule="evenodd"/>
<path d="M31.2 238.8h.2a1.32 1.32 0 0 0 .2 1.3l-.4-.2z" fill-rule="evenodd"/>
<path d="M31.4 243.6l.2 .2-.2 .3z" fill-rule="evenodd"/>
<path d="M31.4 247.2l.2 1-.2-.1z" fill-rule="evenodd"/>
<path d="M32 240.5h.3v.3h-.3z" fill-rule="evenodd"/>
<path d="M32.7 239.2v1l-.3-.1 .3-.2z" fill-rule="evenodd"/>
<path d="M31.5 243.9v.3l.3 .2h.4l.2-.5 .6 .3v.5h-.2v-.5l-.2-.1v.3l-.8 .1-.3-.1-.1-.3z" fill-rule="evenodd"/>
<path d="M32.7 245.6l.3 .2v.8z" fill-rule="evenodd"/>
<path d="M32 248.8a.55 .55 0 0 1 .7-.1 .55 .55 0 0 1 .3 .5l-.2-.3-.5-.1-.3 .3z" fill-rule="evenodd"/>
<path d="M31.4 242.5l.2 .3 1.1 .3 .3-.2 .1 .4-1.5-.4h-.2v.2z" fill-rule="evenodd"/>
<path d="M31.4 247.2l.9 .9h.5l.2-.4 .1 .3-.4 .4-.4-.2-.7-.5z" fill-rule="evenodd"/>
<path d="M31.4 248.5l.2 .4 .4 .3v-.4v.4l.3 .2h.7v-.3l.1 .1-.1 .3a1.15 1.15 0 0 1-1.6-1z" fill-rule="evenodd"/>
<path d="M38.3 241.6l.2 .2h-.1v.1z" fill-rule="evenodd"/>
<path d="M38.9 239.1v1.1l-.2-.1 .2-.2z" fill-rule="evenodd"/>
<path d="M37.5 240.2h.1v.3l1.3 .3v.3l-1.3-.5v.3h-.1z" fill-rule="evenodd"/>
<path d="M38.5 240.3h.4v1.2v-1z" fill-rule="evenodd"/>
<path d="M37.2 246.2h.1v.3l1.2 .3h.3v-.2l.1 .5-1.6-.5v.3h-.1z" fill-rule="evenodd"/>
<path d="M173.2 252.4l.1 .3h-.2z" fill-rule="evenodd"/>
<path d="M173.1 255h.2l-.1 .2z" fill-rule="evenodd"/>
<path d="M173.1 257.5l.2-.1-.2 .4z" fill-rule="evenodd"/>
<path d="M173.1 247.5h.1v.6l.3 .3h-.4z" fill-rule="evenodd"/>
<path d="M173.1 256.1h.1v.7l.3 .3-.4-.1z" fill-rule="evenodd"/>
<path d="M173.1 251.4l.5-.2-.4 .2-.1 .3z" fill-rule="evenodd"/>
<path d="M173.1 257.7l.4 .4h.5v.3l-.5-.1z" fill-rule="evenodd"/>
<path d="M173.1 251.4v.3l.4 .3h.5l.2-.3v.3l-.9 .1-.2-.3z" fill-rule="evenodd"/>
<path d="M173.9 251.2l.3 .3v.5z" fill-rule="evenodd"/>
<path d="M173.1 254l.9 .2a.53 .53 0 0 1 .7 .5l-.7-.5-.9-.1z" fill-rule="evenodd"/>
<path d="M173.2 247.5l1.1 .7h.4l.1-.2a.54 .54 0 0 1-.6 .4z" fill-rule="evenodd"/>
<path d="M174.3 247.5h.4l.1 .7-.1-.5h-.4z" fill-rule="evenodd"/>
<path d="M173.1 248.9l.1 .5 .4 .1h.8l.3-.3 .1 .2-.4 .3h-.9l-.4-.3z" fill-rule="evenodd"/>
<path d="M173.1 248.9l.6-.2h.6l.5 .2v.5l-.1-.5-.7-.1-.7 .1-.1 .3z" fill-rule="evenodd"/>
<path d="M173.1 250.1h.1v.3h1.4v-.3h.1l.1 .4h-1.6v.3h-.1z" fill-rule="evenodd"/>
<path d="M173.9 251.2h.9v.9h-.1v-.7h-.7z" fill-rule="evenodd"/>
<path d="M174.4 253.7h.4v1h-.1v-.7z" fill-rule="evenodd"/>
<path d="M173.2 256.1l1 .7h.5l.1-.3v.3l-.4 .3-.9-.6z" fill-rule="evenodd"/>
<path d="M174.3 256.1l.4 .1 .1 .6v-.3l-.2-.3-.3 .2z" fill-rule="evenodd"/>
<path d="M173.9 257.8l.1 .3h.7l.1-.3v.3l-.8 .3v-.3l-.3-.1z" fill-rule="evenodd"/>
<path d="M173.9 257.4h.8l.1 .7-.1-.6h-.7l-.3 .5z" fill-rule="evenodd"/>
</g>
<path d="M15.9 18.3h176.7v.5h-176.7zM36 171.9l.1 .1zM38.9 235.5v.3zM16.5 282.5h176.7v.5h-176.7z" fill="#000"/>
<g fill="none" stroke="#000" stroke-width=".42">
<path d="M85.1 94h3.6M85.1 96.5h3.6M85.1 97h3.6M85.1 98.3h3.6M85.1 98.9h3.6M85.1 99.5h3.6M85.1 91.4h2.6M85.1 100.1h3.6M85.1 100.8h3.6M85.1 101.3h3.6M85.1 101.9h3.6M85.1 102.6h3.6"/>
<path d="M85.1 103.2h3.6M85.1 103.8h3.6M85.1 104.3h3.6M85.1 105.6h2.6"/>
</g>
<path d="M85.1 92.2h3.6M85.1 92.7h3.6M85.1 93.3h3.6M85.1 94.6h3.6M85.1 95.2h3.6M85.1 95.7h3.6M85.1 97.6h3.6M85.1 105.1h3.6" fill="none" stroke="#000" stroke-width=".44"/>
<g font-size="5.3">
<text x="21.2" y="48.9">5</text>
<text x="28.1" y="48.9">Mechanical Drawing of EPD module</text>
</g>
<g font-size="5.1">
<text x="164.9" y="126.8" transform="rotate(90 164.9 126.8)">SIDE VIEW</text>
<text x="164.9" y="171.6" transform="rotate(90 164.9 171.6)">BOTTOM VIEW</text>
</g>
<text font-size="4.9" x="45.6" y="170.9" transform="rotate(90 45.6 170.9)">DALIAN QIYUN DISPLAY CO ., LTD.</text>
<g font-size="4.2">
<text x="160" y="14.6">GDEH0154D27</text>
<text x="20" y="288.1">www.qiyun-display.cn</text>
<text x="177.4" y="288.1">5／29</text>
</g>
<g font-size="3.3">
<text x="100.6" y="147.5" transform="rotate(90 100.6 147.5)">Silicon-Glue</text>
<text x="108.4" y="146.1" transform="rotate(90 108.4 146.1)">Edge Sealing</text>
<text x="177.5" y="173" transform="rotate(90 177.5 173)">:</text>
<text x="177.5" y="200.3" transform="rotate(90 177.5 200.3)">DESCRIPTION</text>
<text x="177.5" y="248.5" transform="rotate(90 177.5 248.5)">DATE</text>
</g>
<g font-size="2.8">
<text x="29.2" y="60.6" transform="rotate(90 29.2 60.6)">standard</text>
<text x="32.6" y="60.6" transform="rotate(90 32.6 60.6)">6.Material conform to the ROHS</text>
<text x="36" y="60.6" transform="rotate(90 36 60.6)">5.Unspecified Tolerance:±0.20;</text>
<text x="39.4" y="60.3" transform="rotate(90 39.4 60.3)">4.pixel pitch:0.138mm X 0.138mm;</text>
<text x="42.8" y="60.3" transform="rotate(90 42.8 60.3)">3.RESOLUTION:200gate X 200source;</text>
<text x="45.9" y="60.3" transform="rotate(90 45.9 60.3)">2.DRIVE IC: IL3820;</text>
<text x="49.6" y="60.3" transform="rotate(90 49.6 60.3)">1.DISPALY MODE 1.54&quot; ARREY FOR EPD;</text>
<text x="53" y="60.7" transform="rotate(90 53 60.7)">NOTES：</text>
<text x="112.1" y="71.8">TFT OD 36.32±0.1</text>
<text x="115.1" y="76.9">TFT AA 27.60±0.1</text>
<text x="150" y="76.9">2.10</text>
<text x="68.6" y="87.1">3.50±0.2</text>
<text x="84.9" y="89.7" transform="rotate(90 84.9 89.7)">1</text>
<text x="147" y="86.8" transform="rotate(90 147 86.8)">TFT AA 27.60±0.1</text>
<text x="151.9" y="86.5" transform="rotate(90 151.9 86.5)">TFT OD 31.80±0.1</text>
<text x="99.8" y="94.4" transform="rotate(90 99.8 94.4)">13.40</text>
<text x="78.1" y="107.3" transform="rotate(90 78.1 107.3)">0.50±0.03</text>
<text x="82.1" y="107.9" transform="rotate(90 82.1 107.9)">0.15±0.03</text>
<text x="84.9" y="106.3" transform="rotate(90 84.9 106.3)">24</text>
<text x="72.1" y="109.4" transform="rotate(90 72.1 109.4)">12.50±0.2</text>
<text x="75" y="108.7" transform="rotate(90 75 108.7)">11.50±0.05</text>
<text x="99.9" y="109.3" transform="rotate(90 99.9 109.3)">9.60</text>
<text x="99.5" y="124.3" transform="rotate(90 99.5 124.3)">IC</text>
<text x="147" y="123.8" transform="rotate(90 147 123.8)">2.10</text>
<text x="96" y="143.2" transform="rotate(90 96 143.2)">FPC 0.10±0.03</text>
<text x="142.7" y="144" transform="rotate(90 142.7 144)">Total 1.05±0.1</text>
<text x="89.6" y="147.5" transform="rotate(90 89.6 147.5)">FPC+PI stiffener</text>
<text x="90" y="184.8">15.28</text>
<text x="90.8" y="180.9">16.77</text>
<text x="86.2" y="188.6">5.80</text>
<text x="75.6" y="194" transform="rotate(90 75.6 194)">PI stiffener T=0.2</text>
<text x="94.1" y="206.6" transform="rotate(90 94.1 206.6)">soft process</text>
<text x="97.4" y="206.7" transform="rotate(90 97.4 206.7)">Bending Area,</text>
<text x="54.3" y="231.8" transform="rotate(90 54.3 231.8)">24</text>
<text x="57.8" y="231.8" transform="rotate(90 57.8 231.8)">23</text>
<text x="61" y="231.8" transform="rotate(90 61 231.8)">22</text>
<text x="64.5" y="231.8" transform="rotate(90 64.5 231.8)">21</text>
<text x="68.1" y="231.8" transform="rotate(90 68.1 231.8)">20</text>
<text x="71.6" y="231.8" transform="rotate(90 71.6 231.8)">19</text>
<text x="75.1" y="231.8" transform="rotate(90 75.1 231.8)">18</text>
<text x="78.5" y="231.8" transform="rotate(90 78.5 231.8)">17</text>
<text x="81.9" y="231.8" transform="rotate(90 81.9 231.8)">16</text>
<text x="85.4" y="231.8" transform="rotate(90 85.4 231.8)">15</text>
<text x="88.9" y="231.8" transform="rotate(90 88.9 231.8)">14</text>
<text x="92.6" y="231.8" transform="rotate(90 92.6 231.8)">13</text>
<text x="96" y="231.8" transform="rotate(90 96 231.8)">12</text>
<text x="99.5" y="231.8" transform="rotate(90 99.5 231.8)">11</text>
<text x="103" y="231.8" transform="rotate(90 103 231.8)">10</text>
<text x="106.4" y="231.8" transform="rotate(90 106.4 231.8)">9</text>
<text x="110.1" y="231.8" transform="rotate(90 110.1 231.8)">8</text>
<text x="113.3" y="231.8" transform="rotate(90 113.3 231.8)">7</text>
<text x="116.8" y="231.8" transform="rotate(90 116.8 231.8)">6</text>
<text x="120.1" y="231.8" transform="rotate(90 120.1 231.8)">5</text>
<text x="123.7" y="231.8" transform="rotate(90 123.7 231.8)">4</text>
<text x="127.3" y="231.8" transform="rotate(90 127.3 231.8)">3</text>
<text x="130.8" y="231.8" transform="rotate(90 130.8 231.8)">2</text>
<text x="134.5" y="231.8" transform="rotate(90 134.5 231.8)">1</text>
<text x="137.8" y="229.2" transform="rotate(90 137.8 229.2)">PIN</text>
<text x="57.6" y="244.2" transform="rotate(90 57.6 244.2)">PREVGL</text>
<text x="64.7" y="242.4" transform="rotate(90 64.7 242.4)">PREVGH</text>
<text x="85.4" y="244.8" transform="rotate(90 85.4 244.8)">VDDIO</text>
<text x="127.5" y="245.7" transform="rotate(90 127.5 245.7)">RESE</text>
<text x="130.9" y="245.8" transform="rotate(90 130.9 245.8)">GDR</text>
<text x="137.8" y="243.1" transform="rotate(90 137.8 243.1)">SIGNAL</text>
<text x="54.1" y="246.1" transform="rotate(90 54.1 246.1)">VCOM</text>
<text x="61" y="247.1" transform="rotate(90 61 247.1)">VSL</text>
<text x="68" y="246.5" transform="rotate(90 68 246.5)">VSH</text>
<text x="71.3" y="246.2" transform="rotate(90 71.3 246.2)">VPP</text>
<text x="75.1" y="246.1" transform="rotate(90 75.1 246.1)">VDD</text>
<text x="78.6" y="246.1" transform="rotate(90 78.6 246.1)">VSS</text>
<text x="81.6" y="246.7" transform="rotate(90 81.6 246.7)">VCI</text>
<text x="89.2" y="247.8" transform="rotate(90 89.2 247.8)">D1</text>
<text x="92.6" y="247.7" transform="rotate(90 92.6 247.7)">D0</text>
<text x="96" y="246.7" transform="rotate(90 96 246.7)">CS#</text>
<text x="99.5" y="246.7" transform="rotate(90 99.5 246.7)">D/C#</text>
<text x="103" y="246.4" transform="rotate(90 103 246.4)">RES#</text>
<text x="106.7" y="246.7" transform="rotate(90 106.7 246.7)">BUSY</text>
<text x="110.2" y="247.8" transform="rotate(90 110.2 247.8)">BS1</text>
<text x="113.7" y="246.4" transform="rotate(90 113.7 246.4)">TSDA</text>
<text x="117.3" y="246.4" transform="rotate(90 117.3 246.4)">TSCL</text>
<text x="120.5" y="246.4" transform="rotate(90 120.5 246.4)">VGH</text>
<text x="124" y="246.8" transform="rotate(90 124 246.8)">VGL</text>
<text x="134.5" y="247.5" transform="rotate(90 134.5 247.5)">NC</text>
</g>
<text font-size="2.7" x="86.3" y="143.5" transform="rotate(90 86.3 143.5)">Total Tickness 0.30± 0.03</text>
<g font-size="2.6">
<text x="175" y="56.9" transform="rotate(90 175 56.9)">Signature</text>
<text x="178.3" y="67.3" transform="rotate(90 178.3 67.3)">A2 confirmed</text>
<text x="174.8" y="81.2" transform="rotate(90 174.8 81.2)">Date</text>
</g>
<g font-size="1.9">
<text x="29.7" y="163.4" transform="rotate(90 29.7 163.4)">APP:</text>
<text x="32.8" y="163.1" transform="rotate(90 32.8 163.1)">CHK:</text>
<text x="36" y="167.6" transform="rotate(90 36 167.6)">:</text>
<text x="39.1" y="163.3" transform="rotate(90 39.1 163.3)">ALL UNITS: mm</text>
<text x="39.1" y="182.1" transform="rotate(90 39.1 182.1)">DATE</text>
<text x="30" y="191.2" transform="rotate(90 30 191.2)">P/N</text>
<text x="32.8" y="190.4" transform="rotate(90 32.8 190.4)">CUSTOMER NO.:</text>
<text x="39.1" y="190.4" transform="rotate(90 39.1 190.4)">MODEL NUMBER :</text>
<text x="36.6" y="198.8" transform="rotate(90 36.6 198.8)">GDEH0154D27</text>
<text x="29.7" y="220.2" transform="rotate(90 29.7 220.2)">PROJECTION</text>
</g>
</svg>
